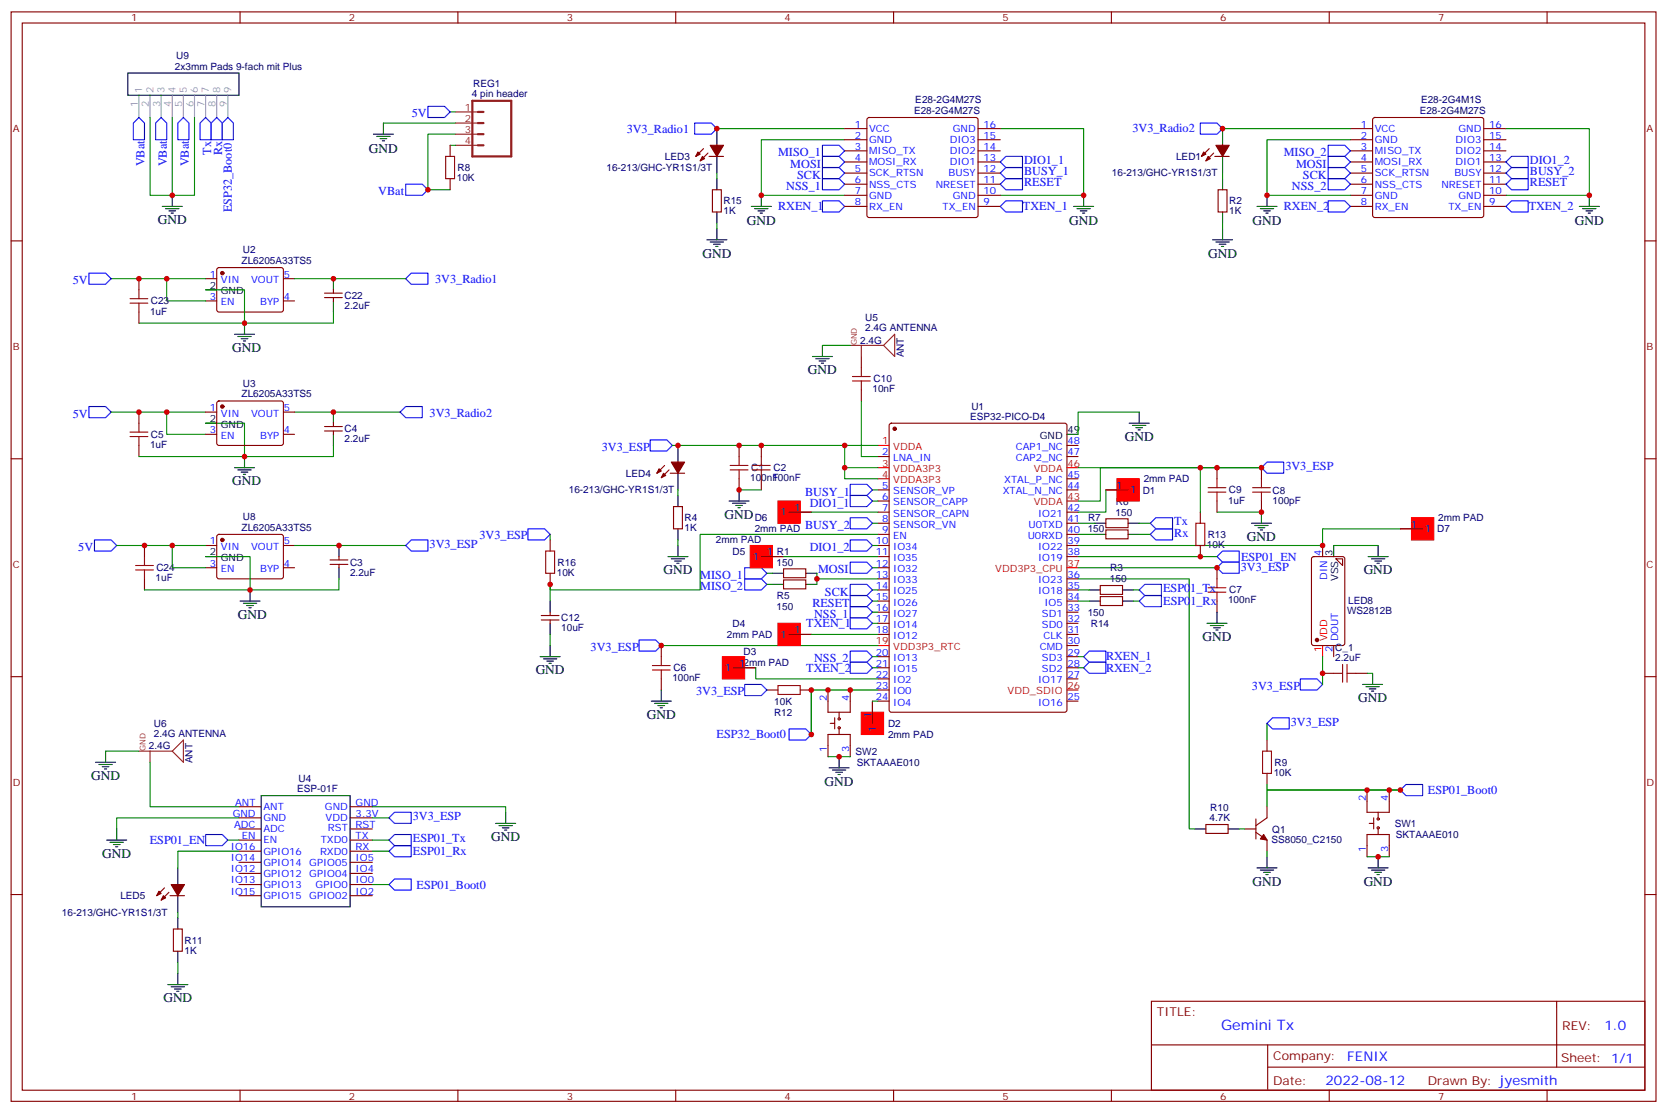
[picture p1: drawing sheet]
<svg xmlns="http://www.w3.org/2000/svg" width="530mm" height="353mm" viewBox="0 0 530 353" stroke-linecap="round" stroke-linejoin="round" font-family="sans-serif">
<g fill="none" stroke="#870000" stroke-width=".35">
<path d="M3.5 3.8h522.1v345.7h-522.1zM7.1 7.3h515v338.7h-515zM76.2 3.8v3.5M145.3 3.8v3.5M214.5 3.8v3.5M283.6 3.8v3.5M352.8 3.8v3.5M421.9 3.8v3.5M491.1 3.8v3.5M275.4 37.5l.5-.2h33.8l.5 .2 .2 .5v30.3l-.2 .5-.5 .2h-33.8l-.5-.2-.2-.5v-30.3zM435.9 37.5l.5-.2h33.9l.5 .2 .2 .5v30.3l-.3 .5-.4 .2h-33.9l-.5-.2-.2-.5v-30.3zM142.9 46.1v3.5"/>
<path d="M142.9 56.7v3.5M223.3 47.2l-2.5 2.4M224.7 48.6l-2.5 2.4M225.1 49.6h4.6M268.1 40.8h7.1M268.1 44.3h7.1M268.1 47.9h7.1M268.1 51.4h7.1M268.1 54.9h7.1M268.1 58.5h7.1M310.4 40.8h7.1M310.4 44.3h7.1"/>
<path d="M310.4 47.9h7.1M310.4 51.4h7.1M310.4 54.9h7.1M310.4 58.5h7.1M383.8 47.2l-2.4 2.4M385.2 48.6l-2.4 2.4M385.6 49.6h4.6M428.6 40.8h7.1M428.6 44.3h7.1M428.6 47.9h7.1M428.6 51.4h7.1M428.6 54.9h7.1"/>
<path d="M428.6 58.5h7.1M471 40.8h7M471 44.3h7M471 47.9h7M471 51.4h7M471 54.9h7M471 58.5h7M3.5 76.4h3.6M226.1 60.2h2.9v7.1h-2.9zM268.1 62h7.1M268.1 65.5h7.1M310.4 62h7.1"/>
<path d="M310.4 65.5h7.1M386.6 60.2h2.9v7.1h-2.9zM428.6 62h7.1M428.6 65.5h7.1M471 62h7M471 65.5h7M522.1 76.4h3.5M44.1 88.4v3.6M44.1 99v3.6M65.3 88.4h3.5M65.3 95.5h3.5M69 85.1l.5-.2 20 .1 .5 .6-.1 13-.6 .4h-20.1l-.4-.7v-12.7z"/>
<path d="M90 88.4h3.5M90 95.5h3.5M103 94.4h5.7M103 93h5.7M105.8 92v1M105.8 94.4v1.1M273.4 113.1v3.6M44.1 130.8v3.5M65.3 130.8h3.5M65.3 137.8h3.5M69 127.5l.5-.3 20 .1 .5 .7-.1 12.9-.6 .5-20.1-.1-.4-.6v-12.7zM90 130.8h3.5"/>
<path d="M90 137.8h3.5M103 136.8h5.7M103 135.4h5.7M105.8 134.3v1.1M105.8 136.8v1M273.4 123.7v3.5M282.5 134.5l.4-.2h55.1l.6 .4 .1 90.6-.5 .7h-55.3l-.6-.4-.1-90.6zM3.5 145.6h3.6M44.1 141.4v3.5M211 147.7l-2.5 2.5M212.4 149.1l-2.5 2.5M212.7 150.2h4.6"/>
<path d="M234.6 141.4v3.5M234.6 151.9v3.6M241.7 141.4v3.5M241.7 151.9v3.6M278.7 144.9h3.5M278.7 155.5h3.5M278.7 159h3.5M338.7 144.9h3.5M338.7 155.5h3.5M338.7 151.9h3.5M338.7 141.4h3.5M351 155.5h7.1"/>
<path d="M386.3 148.4v3.5M386.3 159v3.5M400.4 148.4v3.5M400.4 159v3.5M522.1 145.6h3.5M45.9 173.1v3.5M65.3 173.1h3.5M69 169.8l.5-.2h20l.5 .7-.1 13-.6 .4-20.1-.1-.4-.6v-12.7zM90 173.1h3.5M104.8 179.1h5.6M104.8 177.7h5.6M107.6 176.6v1.1"/>
<path d="M107.6 179.1v1.1M174.6 171.3v3.6M213.8 160.8h2.8v7h-2.8zM241.7 176.6h7M250.5 162.5h7M278.7 162.5h3.5M278.7 166.1h3.5M278.7 169.6h3.5M278.7 173.1h3.5M278.7 176.6h3.5M338.7 162.5h3.5M338.7 166.1h3.5"/>
<path d="M338.7 169.6h3.5M338.7 173.1h3.5M338.7 176.6h3.5M351 164.6h7.1v2.9h-7.1zM351 168.2h7.1v2.8h-7.1zM381 162.5v3.6M381 173.1v3.5M416.5 176.8l.5-.2h9.2l.6 .5 .1 27.1-.5 .6-9.4 .1-.7-.5v-27.1zM419.8 173.1v3.5M424 177.3h2.2v2.2zM444.5 167.8h7.1M45.9 183.7v3.5"/>
<path d="M65.3 180.2h3.5M90 180.2h3.5M171.8 196.7h5.6M171.8 195.3h5.6M174.6 181.9v3.6M174.6 194.3v1M174.6 196.7v1.1M248.7 180.5h7.1v2.8h-7.1zM248.7 184h7.1v2.9h-7.1zM278.7 180.2h3.5M278.7 183.7h3.5M278.7 187.2h3.5"/>
<path d="M278.7 190.7h3.5M278.7 194.3h3.5M278.7 197.8h3.5M338.7 183.7h3.5M338.7 187.2h3.5M338.7 190.7h3.5M338.7 194.3h3.5M338.7 197.8h3.5M349.2 185.8h7.1v2.8h-7.1zM349.2 189.3h7.1v2.9h-7.1zM386.3 180.2v3.5M386.3 190.7v3.6"/>
<path d="M3.5 214.7h3.6M209.9 204.9v3.5M209.9 215.4v3.6M232.8 211.9h7.1M243.4 219h3.5M250.5 201.3h7M254 219h3.5M262.8 219v7h7.1v-7M278.7 201.3h3.5M278.7 208.4h3.5M278.7 211.9h3.5M278.7 215.4h3.5"/>
<path d="M278.7 219h3.5M338.7 201.3h3.5M338.7 208.4h3.5M338.7 211.9h3.5M338.7 215.4h3.5M338.7 204.9h3.5M419.8 213.7h3.5M423.3 204.9v3.5M430.4 213.7h3.5M522.1 214.7h3.5M263.5 229.6h1.4M264.9 227.8v3.5"/>
<path d="M266.3 226v1.8M266.3 231.3v1.8M276.9 222.5v7.1M278.7 222.5h3.5M338.7 222.5h3.5M402.2 234.8v3.6M75.8 259.5h7.1M75.8 256h7.1M111.1 259.5h7.1M111.1 256h7.1M262.8 240.1v-7h7.1v7M398.6 259.9v6.3"/>
<path d="M402.2 245.4v3.6M402.2 256v3.5l-3.6 2.5M433.9 250.7v7.1h7.1v-7.1M436 259.5v3.6M437.4 257.8v1.7M75.8 277.2h7.1M75.8 273.6h7.1M75.8 270.1h7.1M75.8 266.6h7.1M75.8 263.1h7.1M111.1 277.2h7.1M111.1 273.6h7.1"/>
<path d="M111.1 270.1h7.1M111.1 266.6h7.1M111.1 263.1h7.1M382.8 261.7h7v2.8h-7zM395.1 263.1h3.5M398.6 264.1l3.6 2.5v3.5M433.9 271.9v-7.1h7.1v7.1M434.6 261.3h1.4M437.4 263.1v1.7M3.5 283.9h3.6M52.2 281.8l-2.5 2.4M53.6 283.2l-2.4 2.4"/>
<path d="M54 284.2h4.6M55 294.8h2.9v7.1h-2.9zM75.8 284.2h7.1M75.8 280.7h7.1M111.1 284.2h7.1M111.1 280.7h7.1M522.1 283.9h3.5M365.5 317.7h156.6v28.3h-156.6zM494.1 317.8v20.8M365.5 331.6h156.5M402.4 338.6h119.6M402.4 331.6v14.1"/>
<path d="M76.2 346v3.5M145.3 346v3.5M214.5 346v3.5M283.6 346v3.5M352.8 346v3.5M421.9 346v3.5M491.1 346v3.5"/>
<circle cx="266.3" cy="228.1" r=".35"/>
<circle cx="266.3" cy="231" r=".35"/>
<circle cx="437.4" cy="259.9" r=".35"/>
<circle cx="437.4" cy="262.7" r=".35"/>
</g>
<g fill="none" stroke="#008700" stroke-width=".35">
<path d="M47.6 37.3v24.7h7.1v-24.7M61.7 37.3v24.7h-7M121.7 39.1h22.9M142.9 35.5h1.7M142.9 46.1h1.7M144.6 42.6h-8.8v17.6h7.1M227.5 40.8h40.6M227.5 54.9v1.8M268.1 44.3h-26.4v17.7h26.4M317.5 40.8h26.5v21.2h-26.5M388.1 40.8h40.5M388.1 54.9v1.8"/>
<path d="M428.6 44.3h-26.4v17.7h26.4M478 40.8h26.5v21.2h-26.5M227.5 70.8v1.8M388.1 70.8v1.8M35.3 88.4h30M52.9 88.4v7.1h12.4M65.3 92h12.3v10.6M93.5 88.4h35.3M105.8 99v3.6h-61.7M261.1 109.6h8.8M35.3 130.8h30M52.9 130.8v7h12.4"/>
<path d="M65.3 134.3h12.3v10.6M93.5 130.8h33.5M273.4 127.2v17.7h5.3M361.6 130.8h-19.4v7M105.8 141.4v3.5h-61.7M213.4 141.4h65.3M215.2 155.5v1.7M234.6 155.5h7.1M268.1 141.4v10.5h10.6M268.1 148.4h10.6M276.9 155.5h1.8M276.9 159h1.8"/>
<path d="M342.2 148.4h58.2h-51.2v10.6h-7M351 155.5v7h-8.8M381 148.4v14.1M37 173.1h28.3M54.7 173.1v7.1h10.6M65.3 176.6h14.1v10.6M93.5 173.1h35.3M174.6 169.6v1.7M215.2 171.3v1.8M248.7 176.6h30M257.5 162.5h21.2M276.9 173.1h1.8"/>
<path d="M276.9 166.1h1.8M278.7 169.6h-56.5v17.6h-47.6v-1.7v5.2M342.2 166.1h5.3M342.2 169.6h5.3M342.2 176.6h44.1M361.6 166.1h3.5M361.6 169.6h3.5M386.3 162.5h14.1M423.3 173.1h14.1M444.5 167.8h-24.7v5.3h-77.6M107.6 183.7v3.5h-61.7M243.4 181.9h1.8"/>
<path d="M243.4 185.5h1.8M259.3 181.9v1.8h19.4M259.3 183.7v1.8M276.9 180.2h1.8M276.9 190.7h1.8M276.9 187.2h1.8M276.9 194.3h1.8M276.9 197.8h1.8M342.2 183.7h35.3v79.4h1.7M342.2 180.2h44.1M342.2 190.7h3.5M342.2 187.2h3.5"/>
<path d="M359.8 190.7h1.8M359.8 187.2h1.8M174.6 201.3v3.6M209.9 204.9h68.8M239.9 211.9v3.5h38.8M257.5 219v14.1v-14.1h21.2M257.5 201.3h21.2M276.9 208.4h1.8M276.9 211.9h1.8M342.2 208.4h1.8M342.2 211.9h1.8M419.8 208.4v8.8"/>
<path d="M433.9 213.7h1.8M33.5 238.4h10.6M276.9 222.5h1.8M402.2 229.6v5.2M47.6 241.9v14.1h28.2M75.8 259.5h-38.8v3.6M118.2 256h42.3v1.8M118.2 259.5h5.3M262.8 240.1h7.1M402.2 249v1.7h42.3h-42.3v5.3M72.3 266.6h3.5M75.8 270.1h-19.4v5.3"/>
<path d="M118.2 266.6h5.3M118.2 270.1h5.3M393.3 263.1h1.8M402.2 270.1v1.8M433.9 271.9h7.1M56.4 289.5v1.8M118.2 280.7h5.3M56.4 305.4v3.5"/>
</g>
<g fill="none" stroke="#00f" stroke-width=".35">
<path d="M42.3 39.1l1.8-1.8 1.8 1.8v5.2h-3.6zM49.4 39.1l1.8-1.8 1.7 1.8v5.2h-3.5zM56.4 39.1l1.8-1.8 1.8 1.8v5.2h-3.6zM63.5 39.1l1.8-1.8 1.7 1.8v5.2h-3.5zM67 39.1l1.8-1.8 1.8 1.8v5.2h-3.6zM70.6 39.1l1.7-1.8 1.8 1.8v5.2h-3.5zM135.8 33.8h5.3l1.8 1.7-1.8 1.8h-5.3zM220.5 39.1h5.3l1.7 1.7-1.7 1.8h-5.3zM381 39.1h5.3l1.8 1.7-1.8 1.8h-5.3zM128.8 58.5h5.3l1.7 1.7-1.7 1.8h-5.3zM261.1 56.7h5.2l1.8 1.8-1.8 1.7h-5.2zM261.1 53.2h5.2l1.8 1.7-1.8 1.8h-5.2z"/>
<path d="M261.1 49.6h5.2l1.8 1.8-1.8 1.8h-5.2zM261.1 46.1h5.2l1.8 1.8-1.8 1.7h-5.2zM317.5 54.9l1.8-1.7h5.3v3.5h-5.3zM317.5 51.4l1.8-1.8h5.3v3.6h-5.3zM317.5 58.5l1.8-1.8h5.3v3.5h-5.3zM421.6 46.1h5.3l1.7 1.8-1.7 1.7h-5.3zM421.6 49.6h5.3l1.7 1.8-1.7 1.8h-5.3zM421.6 53.2h5.3l1.7 1.7-1.7 1.8h-5.3zM421.6 56.7h5.3l1.7 1.8-1.7 1.7h-5.3zM478 58.5l1.8-1.8h5.3v3.5h-5.3zM478 51.4l1.8-1.8h5.3v3.6h-5.3zM478 54.9l1.8-1.7h5.3v3.5h-5.3z"/>
<path d="M261.1 63.7h5.2l1.8 1.8-1.8 1.8h-5.2zM317.5 65.5l1.8-1.8h5.3v3.6h-5.3zM421.6 63.7h5.3l1.7 1.8-1.7 1.8h-5.3zM479.8 63.7h5.3v3.6h-5.3l-1.8-1.8zM28.2 86.7h5.3l1.8 1.7-1.8 1.8h-5.3zM130.5 86.7h5.3v3.5h-5.3l-1.7-1.8zM28.2 129h5.3l1.8 1.8-1.8 1.7h-5.3zM127 130.8l1.8-1.8h5.3v3.5h-5.3zM206.4 139.6h5.3l1.7 1.8-1.7 1.7h-5.3zM269.9 157.2h5.3l1.7 1.8-1.7 1.8h-5.3zM269.9 153.7h5.3l1.7 1.8-1.7 1.7h-5.3zM400.4 148.4l1.8-1.8h5.3v3.6h-5.3z"/>
<path d="M30 171.3h5.3l1.7 1.8-1.7 1.8h-5.3zM128.8 173.1l1.7-1.8h5.3v3.6h-5.3zM167.6 167.8h5.3l1.7 1.8-1.7 1.7h-5.3zM269.9 178.4h5.3l1.7 1.8-1.7 1.7h-5.3zM269.9 171.3h5.3l1.7 1.8-1.7 1.8h-5.3zM269.9 164.3h5.3l1.7 1.8-1.7 1.7h-5.3zM365.1 166.1l1.8-1.8h5.3v3.5h-5.3zM365.1 169.6l1.8-1.8h5.3v3.5h-5.3zM386.3 176.6l1.8-1.7h5.2v3.5h-5.2zM236.4 180.2h5.3l1.7 1.7-1.7 1.8h-5.3zM236.4 183.7h5.3l1.7 1.8-1.7 1.7h-5.3zM269.9 185.5h5.3l1.7 1.7-1.7 1.8h-5.3z"/>
<path d="M269.9 192.5h5.3l1.7 1.8-1.7 1.7h-5.3zM269.9 189h5.3l1.7 1.7-1.7 1.8h-5.3zM269.9 196h5.3l1.7 1.8-1.7 1.8h-5.3zM361.6 187.2l1.8-1.7h5.3v3.5h-5.3zM361.6 190.7l1.8-1.7h5.3v3.5h-5.3zM386.3 180.2l1.8-1.8h5.2v3.5h-5.2zM202.8 203.1h5.3l1.8 1.8-1.8 1.7h-5.3zM236.4 217.2h5.3l1.7 1.8-1.7 1.7h-5.3zM269.9 206.6h5.3l1.7 1.8-1.7 1.7h-5.3zM269.9 210.1h5.3l1.7 1.8-1.7 1.8h-5.3zM344 208.4l1.7-1.8h5.3v3.5h-5.3zM344 211.9l1.7-1.8h5.3v3.6h-5.3z"/>
<path d="M412.7 215.4h5.3l1.8 1.8-1.8 1.8h-5.3zM250.5 231.3h5.3l1.7 1.8-1.7 1.7h-5.3zM402.2 229.6l1.7-1.8h5.3v3.5h-5.3zM123.5 259.5l1.7-1.7h5.3v3.5h-5.3zM444.5 250.7l1.8-1.7h5.3v3.5h-5.3zM65.3 264.8h5.3l1.7 1.8-1.7 1.8h-5.3zM125.2 264.8h5.3v3.6h-5.3l-1.7-1.8zM125.2 268.4h5.3v3.5h-5.3l-1.7-1.8zM123.5 280.7l1.7-1.8h5.3v3.6h-5.3z"/>
</g>
<g fill="none" stroke="#000" stroke-width=".35">
<path d="M40.6 23.2h35.2v7h-35.2zM121.7 39.1v3.5M118.5 42.6h6.4M119.6 43.3h4.2M120.6 44h2.2M121.4 44.7h.7M227.5 40.8v5.3M227.5 49.6v5.3M227.5 56.7v3.5M388.1 40.8v5.3M388.1 49.6v5.3M388.1 56.7v3.5"/>
<path d="M51.5 65.5h6.4M52.6 66.2h4.2M53.6 66.9h2.1M54.3 67.6h.7M54.7 62v3.5M224.4 76.1h6.3M225.4 76.8h4.3M226.5 77.5h2.1M227.2 78.2h.7M227.5 67.3v3.5M227.5 72.6v3.5M238.5 65.5h6.3"/>
<path d="M239.5 66.2h4.3M240.6 66.9h2.1M241.3 67.6h.7M241.7 62v3.5M340.8 65.5h6.3M341.8 66.2h4.3M342.9 66.9h2.1M343.6 67.6h.7M344 62v3.5M384.9 76.1h6.3M385.9 76.8h4.3M387 77.5h2.1"/>
<path d="M387.7 78.2h.7M388.1 67.3v3.5M388.1 72.6v3.5M399 65.5h6.3M400 66.2h4.3M401.1 66.9h2.1M401.8 67.6h.7M402.2 62v3.5M501.3 65.5h6.3M502.4 66.2h4.2M503.4 66.9h2.1M504.1 67.6h.7"/>
<path d="M504.5 62v3.5M65.3 92h3.5M105.8 88.4v3.6M105.8 95.5v3.5M74.4 106.1h6.4M75.5 106.8h4.2M76.6 107.5h2.1M77.3 108.2h.7M77.6 102.6v3.5M257.9 113.1h6.3M258.9 113.8h4.3M260 114.5h2.1"/>
<path d="M260.7 115.3h.7M261.1 109.6v3.5M65.3 134.3h3.5M105.8 130.8v3.5M105.8 137.8v3.6M338.7 137.8h3.5M358.4 134.3h6.4M359.5 135h4.2M360.5 135.7h2.2M361.2 136.4h.7M361.6 130.8v3.5M74.4 148.4h6.4"/>
<path d="M75.5 149.1h4.2M76.6 149.8h2.1M77.3 150.5h.7M77.6 144.9v3.5M215.2 141.4v5.2M215.2 150.2v5.3M215.2 157.2v3.6M231.4 159h6.4M232.5 159.7h4.2M234.6 155.5v3.5M65.3 176.6h3.5M107.6 173.1v3.5"/>
<path d="M212 176.6h6.4M213.1 177.3h4.2M214.1 178h2.2M214.8 178.8h.7M215.2 167.8v3.5M215.2 173.1v3.5M233.5 160.4h2.2M234.2 161.1h.7M347.5 166.1h3.5M347.5 169.6h3.5M358.1 166.1h3.5M358.1 169.6h3.5"/>
<path d="M397.2 166.1h6.4M398.3 166.8h4.2M399.3 167.5h2.2M400 168.2h.8M400.4 162.5v3.6M423.3 173.1v3.5M434.3 176.6h6.3M435.3 177.3h4.3M436.4 178h2.1M437.1 178.8h.7M437.4 173.1v3.5M76.2 190.7h6.3"/>
<path d="M77.3 191.5h4.2M78.3 192.2h2.1M79 192.9h.7M79.4 187.2v3.5M107.6 180.2v3.5M174.6 190.7v3.6M174.6 197.8v3.5M245.2 181.9h3.5M245.2 185.5h3.5M255.8 181.9h3.5M255.8 185.5h3.5M345.7 190.7h3.5"/>
<path d="M345.7 187.2h3.5M356.3 190.7h3.5M356.3 187.2h3.5M383.1 197.8h6.4M384.2 198.5h4.2M385.2 199.2h2.1M385.9 199.9h.7M386.3 194.3v3.5M171.4 208.4h6.4M172.5 209.1h4.2M173.6 209.8h2.1M174.3 210.5h.7"/>
<path d="M174.6 204.9v3.5M209.9 219v3.5M432.5 217.2h6.4M433.6 217.9h4.2M434.6 218.6h2.1M435.3 219.3h.7M435.7 213.7v3.5M33.5 238.4v3.5M206.7 222.5h6.4M207.8 223.2h4.2M208.8 223.9h2.2M209.5 224.6h.8"/>
<path d="M30.3 241.9h6.4M31.4 242.6h4.2M32.5 243.3h2.1M33.2 244h.7M82.9 252.5h28.2v35.3h-28.2zM160.5 257.8v3.5M263.2 243.7h6.3M264.2 244.4h4.3M265.3 245.1h2.1M266 245.8h.7M266.3 240.1v3.6M33.9 266.6h6.3"/>
<path d="M34.9 267.3h4.3M36 268h2.1M36.7 268.7h.7M37 263.1v3.5M56.4 275.4v5.3M157.3 261.3h6.4M158.4 262h4.2M159.5 262.7h2.1M160.2 263.4h.7M379.2 263.1h3.6M389.8 263.1h3.5M399 275.4h6.3"/>
<path d="M400 276.1h4.3M401.1 276.8h2.1M401.8 277.5h.7M402.2 271.9v3.5M434.3 275.4h6.3M435.3 276.1h4.3M436.4 276.8h2.1M437.1 277.5h.7M437.4 271.9v3.5M56.4 284.2v5.3M56.4 291.3v3.5M53.3 312.5h6.3"/>
<path d="M54.3 313.2h4.3M55.4 313.9h2.1M56.1 314.6h.7M56.4 301.9v3.5M56.4 308.9v3.6"/>
</g>
<path d="M149.9 32h12.4v17.6h-12.4zM151.7 39.1h1.8M151.7 35.5h1.8M151.7 42.6h1.8M151.7 46.1h1.8" fill="none" stroke="#8c2424" stroke-width=".71"/>
<path d="M144.6 35.5h7.1M144.6 39.1h7.1M144.6 42.6h7.1M144.6 46.1h7.1M269.9 109.6h10.6M273.4 109.6v3.5M284 106.1v7l-3.5-3.5zM44.1 238.4h10.6M47.6 238.4v3.5M58.2 234.8v7.1l-3.5-3.5z" fill="none" stroke="#8c2424" stroke-width=".35"/>
<g fill="#870000" stroke="#870000" stroke-width=".35">
<path d="M54.3 280.7h4.3l-2.2 3.5z"/>
<path d="M51.9 284.2l.7 .7-1.4 .7z"/>
<path d="M50.4 282.8l.8 .7-1.5 .7z"/>
<path d="M401.1 264.8l1.1 1.8-2.2-.4z"/>
<path d="M213.1 146.6h4.2l-2.1 3.6z"/>
<path d="M210.6 150.2l.7 .7-1.4 .7z"/>
<path d="M209.2 148.8l.7 .7-1.4 .7z"/>
<path d="M385.9 46.1h4.3l-2.1 3.5z"/>
<path d="M383.5 49.6l.7 .7-1.4 .7z"/>
<path d="M382.1 48.2l.7 .7-1.4 .7z"/>
<path d="M225.4 46.1h4.3l-2.2 3.5z"/>
<path d="M223 49.6l.7 .7-1.5 .7z"/>
<path d="M221.5 48.2l.7 .7-1.4 .7z"/>
<circle cx="284" cy="136.1" r=".53"/>
<circle cx="418" cy="203.1" r=".53"/>
<circle cx="70.6" cy="86.7" r=".53"/>
<circle cx="70.6" cy="171.3" r=".53"/>
<circle cx="70.6" cy="129" r=".53"/>
</g>
<g fill="none" stroke="#f00" stroke-width=".35">
<path d="M278.7 141.4h3.5M278.7 148.4h3.5M278.7 151.9h3.5M338.7 148.4h3.5M338.7 159h3.5M351 155.5h3.5M245.2 176.6h3.5M254 162.5h3.5M444.5 167.8h3.5M338.7 180.2h3.5M236.4 211.9h3.5M254 201.3h3.5"/>
<path d="M278.7 204.9h3.5M338.7 219h3.5M419.8 204.9v3.5M276.9 222.5v3.5"/>
</g>
<g fill="none" stroke="#a10000" stroke-width=".35">
<path d="M141.5 49.6h2.8v7.1h-2.8zM41.3 96.2h5.6M41.3 94.8h5.6M44.1 92v2.8M44.1 96.2v2.8M270.6 119.5h5.6M273.4 116.7v2.8M41.3 138.5h5.6M41.3 137.1h5.6M44.1 134.3v2.8M44.1 138.5v2.9M270.6 120.9h5.6"/>
<path d="M273.4 120.9v2.8M231.8 149.1h5.6M231.8 147.7h5.6M234.6 144.9v2.8M234.6 149.1v2.8M238.8 149.1h5.7M238.8 147.7h5.7M241.7 144.9v2.8M241.7 149.1v2.8M383.5 156.2h5.6M383.5 154.8h5.6M386.3 151.9v2.9"/>
<path d="M386.3 156.2v2.8M397.6 156.2h5.6M397.6 154.8h5.6M400.4 151.9v2.9M400.4 156.2v2.8M43 179.5h5.7M45.9 176.6v2.9M173.2 174.9h2.8v7h-2.8zM379.6 166.1h2.8v7h-2.8zM43 180.9h5.7M45.9 180.9v2.8M383.5 187.9h5.6"/>
<path d="M383.5 186.5h5.6M386.3 183.7v2.8M386.3 187.9v2.8M207.1 212.6h5.6M207.1 211.2h5.6M209.9 208.4v2.8M209.9 212.6v2.8M246.9 217.6h7.1v2.8h-7.1zM423.3 213.7h2.9M426.2 210.9v5.6M427.6 210.9v5.6M427.6 213.7h2.8"/>
<path d="M400.8 238.4h2.8v7h-2.8z"/>
</g>
<path d="M44.1 30.2v7.1M47.6 30.2v7.1M51.2 30.2v7.1M54.7 30.2v7.1M58.2 30.2v7.1M61.7 30.2v7.1M65.3 30.2v7.1M68.8 30.2v7.1M72.3 30.2v7.1" fill="none" stroke="#999" stroke-width=".35"/>
<g fill="#f00" stroke="#f00" stroke-width=".35">
<path d="M354.5 151.9h7.1v7.1h-7.1z"/>
<path d="M273.4 226h7.1v7.1h-7.1z"/>
<path d="M229.3 208.4h7.1v7h-7.1z"/>
<path d="M246.9 197.8h7.1v7.1h-7.1z"/>
<path d="M238.1 173.1h7.1v7.1h-7.1z"/>
<path d="M246.9 159h7.1v7.1h-7.1z"/>
<path d="M448 164.3h7.1v7h-7.1z"/>
</g>
<g fill="#c00">
<circle cx="241.7" cy="62" r=".88"/>
<circle cx="344" cy="62" r=".88"/>
<circle cx="504.5" cy="62" r=".88"/>
<circle cx="402.2" cy="62" r=".88"/>
<circle cx="105.8" cy="88.4" r=".88"/>
<circle cx="52.9" cy="88.4" r=".88"/>
<circle cx="77.6" cy="102.6" r=".88"/>
<circle cx="44.1" cy="88.4" r=".88"/>
<circle cx="107.6" cy="173.1" r=".88"/>
<circle cx="45.9" cy="173.1" r=".88"/>
<circle cx="79.4" cy="187.2" r=".88"/>
<circle cx="54.7" cy="173.1" r=".88"/>
<circle cx="44.1" cy="130.8" r=".88"/>
<circle cx="77.6" cy="144.9" r=".88"/>
<circle cx="52.9" cy="130.8" r=".88"/>
<circle cx="105.8" cy="130.8" r=".88"/>
<circle cx="135.8" cy="60.2" r=".88"/>
<circle cx="259.3" cy="183.7" r=".88"/>
<circle cx="268.1" cy="141.4" r=".88"/>
<circle cx="268.1" cy="148.4" r=".88"/>
<circle cx="234.6" cy="141.4" r=".88"/>
<circle cx="241.7" cy="141.4" r=".88"/>
<circle cx="209.9" cy="204.9" r=".88"/>
<circle cx="234.6" cy="155.5" r=".88"/>
<circle cx="386.3" cy="180.2" r=".88"/>
<circle cx="400.4" cy="148.4" r=".88"/>
<circle cx="400.4" cy="162.5" r=".88"/>
<circle cx="386.3" cy="148.4" r=".88"/>
<circle cx="419.8" cy="173.1" r=".88"/>
<circle cx="54.7" cy="62" r=".88"/>
<circle cx="215.2" cy="141.4" r=".88"/>
<circle cx="388.1" cy="40.8" r=".88"/>
<circle cx="227.5" cy="40.8" r=".88"/>
<circle cx="381" cy="176.6" r=".88"/>
<circle cx="381" cy="148.4" r=".88"/>
<circle cx="257.5" cy="219" r=".88"/>
<circle cx="266.3" cy="240.1" r=".88"/>
<circle cx="444.5" cy="250.7" r=".88"/>
<circle cx="437.4" cy="271.9" r=".88"/>
<circle cx="441" cy="250.7" r=".88"/>
<circle cx="433.9" cy="250.7" r=".88"/>
<circle cx="174.6" cy="185.5" r=".88"/>
<circle cx="419.8" cy="213.7" r=".88"/>
<circle cx="262.8" cy="219" r=".88"/>
<circle cx="269.9" cy="219" r=".88"/>
<circle cx="257.5" cy="233.1" r=".88"/>
</g>
<text font-size="4.6" fill="#00f" x="387.6" y="326.8">Gemini Tx</text>
<g font-size="4.2">
<text x="117.1" y="48.6">GND</text>
<text x="50.1" y="71.2">GND</text>
<text x="237.1" y="71.5">GND</text>
<text x="339.4" y="71.5">GND</text>
<text x="397.6" y="71.5">GND</text>
<text x="499.9" y="71.5">GND</text>
<text x="223" y="81.7">GND</text>
<text x="383.5" y="81.7">GND</text>
<text x="73.7" y="111.7">GND</text>
<text x="256.5" y="118.8">GND</text>
<text x="357" y="139.9">GND</text>
<text x="73.7" y="154.1">GND</text>
<text x="230" y="164.6">GND</text>
<text x="395.8" y="171.7">GND</text>
<text x="210.6" y="182.3">GND</text>
<text x="432.9" y="182.3">GND</text>
<text x="75.5" y="196.4">GND</text>
<text x="381.7" y="203.4">GND</text>
<text x="170" y="214">GND</text>
<text x="431.1" y="222.8">GND</text>
<text x="205.3" y="228.1">GND</text>
<text x="28.9" y="247.5">GND</text>
<text x="261.8" y="249.3">GND</text>
<text x="155.9" y="266.9">GND</text>
<text x="32.5" y="272.2">GND</text>
<text x="397.6" y="281.1">GND</text>
<text x="432.9" y="281.1">GND</text>
<text x="51.9" y="318.1">GND</text>
</g>
<g font-size="4.2" fill="#00f">
<text x="509.3" y="327">1.0</text>
<text x="427.7" y="336.6">FENIX</text>
<text x="420.7" y="344.4">2022-08-12</text>
</g>
<g font-size="3.9" fill="#00f">
<text x="130.7" y="37.3">5V</text>
<text x="198.9" y="42.2">3V3_Radio1</text>
<text x="359.4" y="42">3V3_Radio2</text>
<text x="45.9" y="52.8" transform="rotate(-90 45.9 52.8)">VBat</text>
<text x="52.9" y="52.8" transform="rotate(-90 52.9 52.8)">VBat</text>
<text x="60" y="52.8" transform="rotate(-90 60 52.8)">VBat</text>
<text x="67" y="49.1" transform="rotate(-90 67 49.1)">Tx</text>
<text x="70.6" y="49.3" transform="rotate(-90 70.6 49.3)">Rx</text>
<text x="247" y="49.6">MISO_1</text>
<text x="250.9" y="53.2">MOSI</text>
<text x="325.1" y="52.1">DIO1_1</text>
<text x="407.5" y="49.6">MISO_2</text>
<text x="411.4" y="53.2">MOSI</text>
<text x="485.6" y="52.1">DIO1_2</text>
<text x="253" y="56.7">SCK</text>
<text x="325.1" y="55.6">BUSY_1</text>
<text x="325.1" y="59.2">RESET</text>
<text x="413.6" y="56.7">SCK</text>
<text x="485.6" y="59.2">RESET</text>
<text x="485.6" y="55.6">BUSY_2</text>
<text x="120.1" y="62">VBat</text>
<text x="249.6" y="60.2">NSS_1</text>
<text x="410.1" y="60.2">NSS_2</text>
<text x="73.6" y="67.4" transform="rotate(-90 73.6 67.4)">ESP32_Boot0</text>
<text x="247" y="66.8">RXEN_1</text>
<text x="324.7" y="66.8">TXEN_1</text>
<text x="407.5" y="66.8">RXEN_2</text>
<text x="485.2" y="66.8">TXEN_2</text>
<text x="138.1" y="89.9">3V3_Radio1</text>
<text x="23.1" y="90.2">5V</text>
<text x="23.1" y="132.5">5V</text>
<text x="136.4" y="132.2">3V3_Radio2</text>
<text x="191" y="143">3V3_ESP</text>
<text x="408" y="149.3">3V3_ESP</text>
<text x="255.5" y="157.3">BUSY_1</text>
<text x="257" y="160.8">DIO1_1</text>
<text x="255.5" y="167.9">BUSY_2</text>
<text x="372.7" y="166.8">Tx</text>
<text x="136.3" y="174">3V3_ESP</text>
<text x="152.2" y="171.1">3V3_ESP</text>
<text x="372.7" y="170.3">Rx</text>
<text x="24.9" y="174.9">5V</text>
<text x="257" y="174.9">DIO1_2</text>
<text x="393.9" y="177.9">ESP01_EN</text>
<text x="222.3" y="183.7">MISO_1</text>
<text x="259.7" y="181.9">MOSI</text>
<text x="393.9" y="181.1">3V3_ESP</text>
<text x="222.3" y="187.2">MISO_2</text>
<text x="261.9" y="189">SCK</text>
<text x="369.2" y="187.9">ESP01_Tx</text>
<text x="369.2" y="192">ESP01_Rx</text>
<text x="257.9" y="192.6">RESET</text>
<text x="258.4" y="196">NSS_1</text>
<text x="255.9" y="199.1">TXEN_1</text>
<text x="187.5" y="206.5">3V3_ESP</text>
<text x="351.1" y="209.6">RXEN_1</text>
<text x="255.9" y="213.2">TXEN_2</text>
<text x="258.4" y="210.1">NSS_2</text>
<text x="351.1" y="213.1">RXEN_2</text>
<text x="221" y="220.6">3V3_ESP</text>
<text x="397.4" y="218.9">3V3_ESP</text>
<text x="409.7" y="230.5">3V3_ESP</text>
<text x="227.5" y="234.3">ESP32_Boot0</text>
<text x="453.2" y="251.9">ESP01_Boot0</text>
<text x="131.1" y="260.4">3V3_ESP</text>
<text x="47.5" y="267.8">ESP01_EN</text>
<text x="131.1" y="267.3">ESP01_Tx</text>
<text x="131.1" y="271.3">ESP01_Rx</text>
<text x="132.2" y="282">ESP01_Boot0</text>
</g>
<g font-size="3.9" fill="#800">
<text x="367.2" y="322.3">TITLE:</text>
<text x="495.9" y="327">REV:</text>
<text x="404.1" y="336.5">Company:</text>
<text x="495.5" y="337.1">Sheet: 1/1</text>
<text x="404.1" y="344.2">Date:</text>
<text x="453.2" y="344.3">Drawn By: jyesmith</text>
</g>
<g font-size="3.2" fill="#800">
<text x="41.6" y="6.8">1</text>
<text x="110.8" y="6.8">2</text>
<text x="179.9" y="6.8">3</text>
<text x="249.1" y="6.8">4</text>
<text x="318.2" y="6.8">5</text>
<text x="387.3" y="6.8">6</text>
<text x="456.5" y="6.8">7</text>
<text x="4.1" y="41.9">A</text>
<text x="522.6" y="41.9">A</text>
<text x="4.1" y="111">B</text>
<text x="522.6" y="111">B</text>
<text x="4.1" y="180.2">C</text>
<text x="522.6" y="180.2">C</text>
<text x="4.1" y="249.3">D</text>
<text x="522.6" y="249.3">D</text>
<text x="41.6" y="349">1</text>
<text x="110.8" y="349">2</text>
<text x="179.9" y="349">3</text>
<text x="249.1" y="349">4</text>
<text x="318.2" y="349">5</text>
<text x="387.3" y="349">6</text>
<text x="456.5" y="349">7</text>
</g>
<g font-size="3.2" fill="#000080">
<text x="55.5" y="22.1">2x3mm Pads 9-fach mit Plus</text>
<text x="55.9" y="18.8">U9</text>
<text x="150.2" y="27.6">REG1</text>
<text x="149.8" y="30.9">4 pin header</text>
<text x="290.5" y="32.8">E28-2G4M27S</text>
<text x="451.1" y="32.8">E28-2G4M1S</text>
<text x="290.1" y="36.1">E28-2G4M27S</text>
<text x="450.6" y="36.1">E28-2G4M27S</text>
<text x="211.1" y="50.8">LED3</text>
<text x="373.3" y="50.8">LED1</text>
<text x="145" y="57.5">10K</text>
<text x="145.2" y="54.3">R8</text>
<text x="192.5" y="54.3">16-213/GHC-YR1S1/3T</text>
<text x="353" y="56">16-213/GHC-YR1S1/3T</text>
<text x="229.7" y="64.9">R15</text>
<text x="390.2" y="64.9">R2</text>
<text x="229.7" y="68.1">1K</text>
<text x="390.2" y="68.1">1K</text>
<text x="76.7" y="83.7">ZL6205A33TS5</text>
<text x="77.1" y="80.4">U2</text>
<text x="109.4" y="94.9">C22</text>
<text x="47.6" y="99.9">1uF</text>
<text x="47.9" y="96.6">C23</text>
<text x="109.4" y="98.1">2.2uF</text>
<text x="274.6" y="101.8">U5</text>
<text x="274.6" y="105">2.4G ANTENNA</text>
<text x="273" y="109">2.4G</text>
<text x="286.9" y="113.4" transform="rotate(-90 286.9 113.4)">ANT</text>
<text x="77.1" y="122.8">U3</text>
<text x="276.9" y="124.4">10nF</text>
<text x="277.3" y="121.2">C10</text>
<text x="76.7" y="126.1">ZL6205A33TS5</text>
<text x="308.3" y="130.1">U1</text>
<text x="109.4" y="137.2">C4</text>
<text x="308" y="133.2">ESP32-PICO-D4</text>
<text x="47.6" y="142.2">1uF</text>
<text x="47.9" y="139">C5</text>
<text x="109.4" y="140.4">2.2uF</text>
<text x="238.5" y="149.5">C1</text>
<text x="245.5" y="149.5">C2</text>
<text x="198.7" y="151.3">LED4</text>
<text x="238.1" y="152.6">100nF</text>
<text x="245.2" y="152.6">100nF</text>
<text x="363" y="153.1">2mm PAD</text>
<text x="180.5" y="156.6">16-213/GHC-YR1S1/3T</text>
<text x="354.2" y="160.1">R6</text>
<text x="362.7" y="156.6">D1</text>
<text x="389.8" y="159.8">1uF</text>
<text x="390.1" y="156.6">C9</text>
<text x="403.9" y="159.8">100pF</text>
<text x="403.9" y="156.6">C8</text>
<text x="77.1" y="165.1">U8</text>
<text x="217.3" y="165.4">R4</text>
<text x="239.6" y="165.4">D6</text>
<text x="345.4" y="165.4">R7</text>
<text x="354.1" y="163.7">150</text>
<text x="456.5" y="165.4">2mm PAD</text>
<text x="76.7" y="168.4">ZL6205A33TS5</text>
<text x="217.3" y="168.6">1K</text>
<text x="227.2" y="172.5">2mm PAD</text>
<text x="239.6" y="168.9">2mm PAD</text>
<text x="345.3" y="169">150</text>
<text x="383.1" y="173.9">10K</text>
<text x="383.4" y="170.7">R13</text>
<text x="456.2" y="169">D7</text>
<text x="111.1" y="179.5">C3</text>
<text x="177" y="179.5">R16</text>
<text x="232.5" y="176">D5</text>
<text x="246.5" y="179.5">150</text>
<text x="246.6" y="176">R1</text>
<text x="49.4" y="184.5">1uF</text>
<text x="49.6" y="181.3">C24</text>
<text x="111.1" y="182.7">2.2uF</text>
<text x="176.7" y="182.8">10K</text>
<text x="352.3" y="184.8">150</text>
<text x="352.4" y="181.3">R3</text>
<text x="246.6" y="190.1">R5</text>
<text x="389.8" y="191.5">100nF</text>
<text x="390.2" y="188.3">C7</text>
<text x="427.9" y="191.8">LED8</text>
<text x="178.2" y="197.2">C12</text>
<text x="246.5" y="193.7">150</text>
<text x="345.3" y="195.4">150</text>
<text x="427.6" y="195">WS2812B</text>
<text x="178.2" y="200.3">10uF</text>
<text x="230.7" y="202.4">2mm PAD</text>
<text x="232.5" y="198.9">D4</text>
<text x="346.2" y="198.9">R14</text>
<text x="236" y="207.7">D3</text>
<text x="423.8" y="209.8">2.2uF</text>
<text x="423.8" y="206.6">C_1</text>
<text x="213.8" y="213">C6</text>
<text x="213.4" y="216.1">100nF</text>
<text x="245.7" y="227.2">R12</text>
<text x="245.8" y="223.7">10K</text>
<text x="48.9" y="233.8">2.4G ANTENNA</text>
<text x="48.9" y="230.6">U6</text>
<text x="281.9" y="230.7">D2</text>
<text x="47.2" y="237.8">2.4G</text>
<text x="271.6" y="239.5">SW2</text>
<text x="281.9" y="234.3">2mm PAD</text>
<text x="61.1" y="242.2" transform="rotate(-90 61.1 242.2)">ANT</text>
<text x="272" y="243">SKTAAAE010</text>
<text x="404.5" y="243">R9</text>
<text x="94.3" y="251.4">ESP-01F</text>
<text x="94.7" y="248.1">U4</text>
<text x="404.3" y="246.3">10K</text>
<text x="384.2" y="257.4">R10</text>
<text x="383.9" y="260.6">4.7K</text>
<text x="442.7" y="262.4">SW1</text>
<text x="403.6" y="267.4">SS8050_C2150</text>
<text x="403.8" y="264.2">Q1</text>
<text x="443.1" y="266">SKTAAAE010</text>
<text x="38.2" y="285.3">LED5</text>
<text x="19.7" y="290.6">16-213/GHC-YR1S1/3T</text>
<text x="58.6" y="299.5">R11</text>
<text x="58.6" y="302.7">1K</text>
</g>
<g font-size="3.2" fill="#999">
<text x="45.2" y="29.5" transform="rotate(-90 45.2 29.5)">1</text>
<text x="48.7" y="29.5" transform="rotate(-90 48.7 29.5)">2</text>
<text x="52.2" y="29.5" transform="rotate(-90 52.2 29.5)">3</text>
<text x="55.7" y="29.5" transform="rotate(-90 55.7 29.5)">4</text>
<text x="59.3" y="29.5" transform="rotate(-90 59.3 29.5)">5</text>
<text x="62.8" y="29.5" transform="rotate(-90 62.8 29.5)">6</text>
<text x="66.3" y="29.5" transform="rotate(-90 66.3 29.5)">7</text>
<text x="69.8" y="29.5" transform="rotate(-90 69.8 29.5)">8</text>
<text x="73.4" y="29.5" transform="rotate(-90 73.4 29.5)">9</text>
<text x="43.7" y="34" transform="rotate(-90 43.7 34)">1</text>
<text x="47.3" y="34" transform="rotate(-90 47.3 34)">2</text>
<text x="50.8" y="34" transform="rotate(-90 50.8 34)">3</text>
<text x="54.3" y="34" transform="rotate(-90 54.3 34)">4</text>
<text x="57.9" y="34" transform="rotate(-90 57.9 34)">5</text>
<text x="61.4" y="34" transform="rotate(-90 61.4 34)">6</text>
<text x="64.9" y="34" transform="rotate(-90 64.9 34)">7</text>
<text x="68.4" y="34" transform="rotate(-90 68.4 34)">8</text>
<text x="72" y="34" transform="rotate(-90 72 34)">9</text>
</g>
<g font-size="3.2" fill="#8d2323">
<text x="147.6" y="35.2">1</text>
<text x="147.6" y="38.7">2</text>
<text x="147.6" y="42.2">3</text>
<text x="147.6" y="45.8">4</text>
</g>
<g font-size="3.2" fill="#00f">
<text x="271.4" y="40.5">1</text>
<text x="275.9" y="41.9">VCC</text>
<text x="302.5" y="41.9">GND</text>
<text x="312.2" y="40.5">16</text>
<text x="431.9" y="40.5">1</text>
<text x="436.4" y="41.9">VCC</text>
<text x="463" y="41.9">GND</text>
<text x="472.7" y="40.5">16</text>
<text x="271.4" y="47.5">3</text>
<text x="271.4" y="44">2</text>
<text x="275.9" y="45.4">GND</text>
<text x="301.4" y="45.4">DIO3</text>
<text x="312.2" y="44">15</text>
<text x="312.2" y="47.5">14</text>
<text x="431.9" y="47.5">3</text>
<text x="431.9" y="44">2</text>
<text x="436.4" y="45.4">GND</text>
<text x="462" y="45.4">DIO3</text>
<text x="472.7" y="44">15</text>
<text x="472.7" y="47.5">14</text>
<text x="271.4" y="51">4</text>
<text x="275.9" y="52.5">MOSI_RX</text>
<text x="275.9" y="48.9">MISO_TX</text>
<text x="301.4" y="48.9">DIO2</text>
<text x="301.4" y="52.5">DIO1</text>
<text x="312.2" y="51">13</text>
<text x="431.9" y="51">4</text>
<text x="436.4" y="52.5">MOSI_RX</text>
<text x="436.4" y="48.9">MISO_TX</text>
<text x="462" y="48.9">DIO2</text>
<text x="462" y="52.5">DIO1</text>
<text x="472.7" y="51">13</text>
<text x="271.4" y="58.1">6</text>
<text x="271.4" y="54.6">5</text>
<text x="275.9" y="59.5">NSS_CTS</text>
<text x="275.9" y="56">SCK_RTSN</text>
<text x="297" y="59.5">NRESET</text>
<text x="301.1" y="56">BUSY</text>
<text x="312.2" y="54.6">12</text>
<text x="312.2" y="58.1">11</text>
<text x="431.9" y="58.1">6</text>
<text x="431.9" y="54.6">5</text>
<text x="436.4" y="59.5">NSS_CTS</text>
<text x="436.4" y="56">SCK_RTSN</text>
<text x="457.5" y="59.5">NRESET</text>
<text x="461.6" y="56">BUSY</text>
<text x="472.7" y="54.6">12</text>
<text x="472.7" y="58.1">11</text>
<text x="271.4" y="65.2">8</text>
<text x="271.4" y="61.6">7</text>
<text x="275.9" y="63">GND</text>
<text x="302.5" y="63">GND</text>
<text x="312.2" y="61.6">10</text>
<text x="312.2" y="65.2">9</text>
<text x="431.9" y="65.2">8</text>
<text x="431.9" y="61.6">7</text>
<text x="436.4" y="63">GND</text>
<text x="463" y="63">GND</text>
<text x="472.7" y="61.6">10</text>
<text x="472.7" y="65.2">9</text>
<text x="275.9" y="66.6">RX_EN</text>
<text x="299.2" y="66.6">TX_EN</text>
<text x="436.4" y="66.6">RX_EN</text>
<text x="459.7" y="66.6">TX_EN</text>
<text x="66.6" y="88.1">1</text>
<text x="70.1" y="89.9">VIN</text>
<text x="79.7" y="89.9">VOUT</text>
<text x="90.1" y="88.1">5</text>
<text x="66.6" y="95.1">3</text>
<text x="90.1" y="95.1">4</text>
<text x="70.1" y="96.9">EN</text>
<text x="82.6" y="96.9">BYP</text>
<text x="66.6" y="130.4">1</text>
<text x="90.1" y="130.4">5</text>
<text x="66.6" y="137.5">3</text>
<text x="70.1" y="132.2">VIN</text>
<text x="79.7" y="132.2">VOUT</text>
<text x="90.1" y="137.5">4</text>
<text x="70.1" y="139.2">EN</text>
<text x="82.6" y="139.2">BYP</text>
<text x="322.4" y="142.8">CAP1_NC</text>
<text x="338.8" y="141">48</text>
<text x="280" y="144.5">2</text>
<text x="283.5" y="146.3">LNA_IN</text>
<text x="322.4" y="146.3">CAP2_NC</text>
<text x="338.8" y="144.5">47</text>
<text x="280" y="155.1">5</text>
<text x="318.8" y="153.4">XTAL_P_NC</text>
<text x="338.8" y="155.1">44</text>
<text x="338.8" y="151.6">45</text>
<text x="354.3" y="155.1">1</text>
<text x="280" y="158.6">6</text>
<text x="283.5" y="156.9">SENSOR_VP</text>
<text x="283.5" y="160.4">SENSOR_CAPP</text>
<text x="318.3" y="156.9">XTAL_N_NC</text>
<text x="358.8" y="156.5">1</text>
<text x="247.7" y="163.6">1</text>
<text x="252.2" y="162.2">1</text>
<text x="280" y="162.2">7</text>
<text x="280" y="165.7">8</text>
<text x="283.5" y="163.9">SENSOR_CAPN</text>
<text x="283.5" y="167.5">SENSOR_VN</text>
<text x="326.4" y="167.5">U0TXD</text>
<text x="329.5" y="163.9">IO21</text>
<text x="338.8" y="165.7">41</text>
<text x="338.8" y="162.2">42</text>
<text x="447.8" y="167.5">1</text>
<text x="66.6" y="172.8">1</text>
<text x="90.1" y="172.8">5</text>
<text x="278" y="172.8">10</text>
<text x="280" y="169.2">9</text>
<text x="283.5" y="171">EN</text>
<text x="326.2" y="171">U0RXD</text>
<text x="338.8" y="172.8">39</text>
<text x="338.8" y="169.2">40</text>
<text x="452.3" y="168.9">1</text>
<text x="66.6" y="179.8">3</text>
<text x="70.1" y="174.5">VIN</text>
<text x="79.7" y="174.5">VOUT</text>
<text x="90.1" y="179.8">4</text>
<text x="238.9" y="177.7">1</text>
<text x="243.4" y="176.3">1</text>
<text x="278" y="176.3">11</text>
<text x="278" y="179.8">12</text>
<text x="283.5" y="174.5">IO34</text>
<text x="283.5" y="178">IO35</text>
<text x="329.5" y="178">IO19</text>
<text x="329.5" y="174.5">IO22</text>
<text x="338.8" y="176.3">38</text>
<text x="419.5" y="176.5" transform="rotate(-90 419.5 176.5)">4</text>
<text x="70.1" y="181.6">EN</text>
<text x="82.6" y="181.6">BYP</text>
<text x="278" y="183.3">13</text>
<text x="283.5" y="181.6">IO32</text>
<text x="283.5" y="185.1">IO33</text>
<text x="329.5" y="185.1">IO23</text>
<text x="338.8" y="183.3">36</text>
<text x="421.2" y="184.1" transform="rotate(-90 421.2 184.1)">DIN</text>
<text x="278" y="186.9">14</text>
<text x="278" y="190.4">15</text>
<text x="283.5" y="188.6">IO25</text>
<text x="329.5" y="188.6">IO18</text>
<text x="338.8" y="190.4">34</text>
<text x="338.8" y="186.9">35</text>
<text x="278" y="193.9">16</text>
<text x="278" y="197.4">17</text>
<text x="283.5" y="192.2">IO26</text>
<text x="283.5" y="195.7">IO27</text>
<text x="330.7" y="195.7">SD1</text>
<text x="331.5" y="192.2">IO5</text>
<text x="338.8" y="197.4">32</text>
<text x="338.8" y="193.9">33</text>
<text x="247.7" y="202.4">1</text>
<text x="252.2" y="201">1</text>
<text x="278" y="201">18</text>
<text x="283.5" y="199.2">IO14</text>
<text x="283.5" y="202.7">IO12</text>
<text x="330.7" y="199.2">SD0</text>
<text x="331.2" y="202.7">CLK</text>
<text x="338.8" y="201">31</text>
<text x="424.7" y="203.6" transform="rotate(-90 424.7 203.6)">DOUT</text>
<text x="278" y="208">20</text>
<text x="283.5" y="209.8">IO13</text>
<text x="330" y="206.3">CMD</text>
<text x="330.7" y="209.8">SD3</text>
<text x="338.8" y="208">29</text>
<text x="338.8" y="204.5">30</text>
<text x="423" y="207.1" transform="rotate(-90 423 207.1)">2</text>
<text x="230.1" y="213">1</text>
<text x="234.6" y="211.6">12mm PAD</text>
<text x="278" y="211.6">21</text>
<text x="278" y="215.1">22</text>
<text x="283.5" y="213.3">IO15</text>
<text x="330.7" y="213.3">SD2</text>
<text x="338.8" y="215.1">27</text>
<text x="338.8" y="211.6">28</text>
<text x="278" y="218.6">23</text>
<text x="283.5" y="216.9">IO2</text>
<text x="283.5" y="220.4">IO0</text>
<text x="329.5" y="216.9">IO17</text>
<text x="262.5" y="222.5" transform="rotate(-90 262.5 222.5)">2</text>
<text x="269.5" y="222.5" transform="rotate(-90 269.5 222.5)">4</text>
<text x="276.6" y="227.8" transform="rotate(-90 276.6 227.8)">1</text>
<text x="278" y="222.1">24</text>
<text x="283.5" y="223.9">IO4</text>
<text x="329.5" y="223.9">IO16</text>
<text x="338.8" y="222.1">25</text>
<text x="278" y="232.3" transform="rotate(-90 278 232.3)">1</text>
<text x="262.5" y="238.6" transform="rotate(-90 262.5 238.6)">1</text>
<text x="269.5" y="238.6" transform="rotate(-90 269.5 238.6)">3</text>
<text x="74.6" y="255.7">ANT</text>
<text x="83.6" y="257.1">ANT</text>
<text x="103.1" y="257.1">GND</text>
<text x="112.9" y="255.7">GND</text>
<text x="433.6" y="254.2" transform="rotate(-90 433.6 254.2)">2</text>
<text x="440.6" y="254.2" transform="rotate(-90 440.6 254.2)">4</text>
<text x="73.9" y="259.2">GND</text>
<text x="74.3" y="262.7">ADC</text>
<text x="83.6" y="260.6">GND</text>
<text x="103.4" y="260.6">VDD</text>
<text x="104.1" y="263.8">RST</text>
<text x="112.9" y="259.2">3.3V</text>
<text x="112.9" y="262.7">RST</text>
<text x="73.3" y="269.8">IO16</text>
<text x="76.8" y="266.2">EN</text>
<text x="83.6" y="267.7">EN</text>
<text x="83.6" y="264.1">ADC</text>
<text x="101.8" y="267.7">TXD0</text>
<text x="112.9" y="266.2">TX</text>
<text x="112.9" y="269.8">RX</text>
<text x="73.3" y="273.3">IO14</text>
<text x="83.6" y="274.7">GPIO14</text>
<text x="83.6" y="271.2">GPIO16</text>
<text x="98.2" y="274.7">GPIO05</text>
<text x="101.6" y="271.2">RXD0</text>
<text x="112.9" y="273.3">IO5</text>
<text x="433.6" y="270.4" transform="rotate(-90 433.6 270.4)">1</text>
<text x="440.6" y="270.4" transform="rotate(-90 440.6 270.4)">3</text>
<text x="73.3" y="280.4">IO13</text>
<text x="73.3" y="276.8">IO12</text>
<text x="83.6" y="281.8">GPIO13</text>
<text x="83.6" y="278.2">GPIO12</text>
<text x="98.2" y="278.2">GPIO04</text>
<text x="100.2" y="281.8">GPIO0</text>
<text x="112.9" y="276.8">IO4</text>
<text x="112.9" y="280.4">IO0</text>
<text x="73.3" y="283.9">IO15</text>
<text x="83.6" y="285.3">GPIO15</text>
<text x="98.2" y="285.3">GPIO02</text>
<text x="112.9" y="283.9">IO2</text>
</g>
<g font-size="3.2">
<text x="66.6" y="91.6">2</text>
<text x="70.1" y="93.4">GND</text>
<text x="66.6" y="133.9">2</text>
<text x="70.1" y="135.7">GND</text>
<text x="338.8" y="137.5">49</text>
<text x="330.1" y="139.2">GND</text>
<text x="66.6" y="176.3">2</text>
<text x="70.1" y="178">GND</text>
<text x="423" y="176.5" transform="rotate(-90 423 176.5)">3</text>
<text x="424.7" y="184.4" transform="rotate(-90 424.7 184.4)">VSS</text>
</g>
<g font-size="3.2" fill="#f00">
<text x="280" y="141">1</text>
<text x="283.5" y="142.8">VDDA</text>
<text x="280" y="148.1">3</text>
<text x="283.5" y="149.8">VDDA3P3</text>
<text x="328.1" y="149.8">VDDA</text>
<text x="338.8" y="148.1">46</text>
<text x="280" y="151.6">4</text>
<text x="283.5" y="153.4">VDDA3P3</text>
<text x="328.1" y="160.4">VDDA</text>
<text x="338.8" y="158.6">43</text>
<text x="338.8" y="179.8">37</text>
<text x="315.9" y="181.6">VDD3P3_CPU</text>
<text x="421.2" y="203.6" transform="rotate(-90 421.2 203.6)">VDD</text>
<text x="278" y="204.5">19</text>
<text x="283.5" y="206.3">VDD3P3_RTC</text>
<text x="419.5" y="207.1" transform="rotate(-90 419.5 207.1)">1</text>
<text x="319.8" y="220.4">VDD_SDIO</text>
<text x="338.8" y="218.6">26</text>
</g>
<g font-size="2.5" fill="#8d2323">
<text x="272" y="109.6" transform="rotate(-90 272 109.6)">GND</text>
<text x="46.2" y="238.4" transform="rotate(-90 46.2 238.4)">GND</text>
</g>
</svg>
